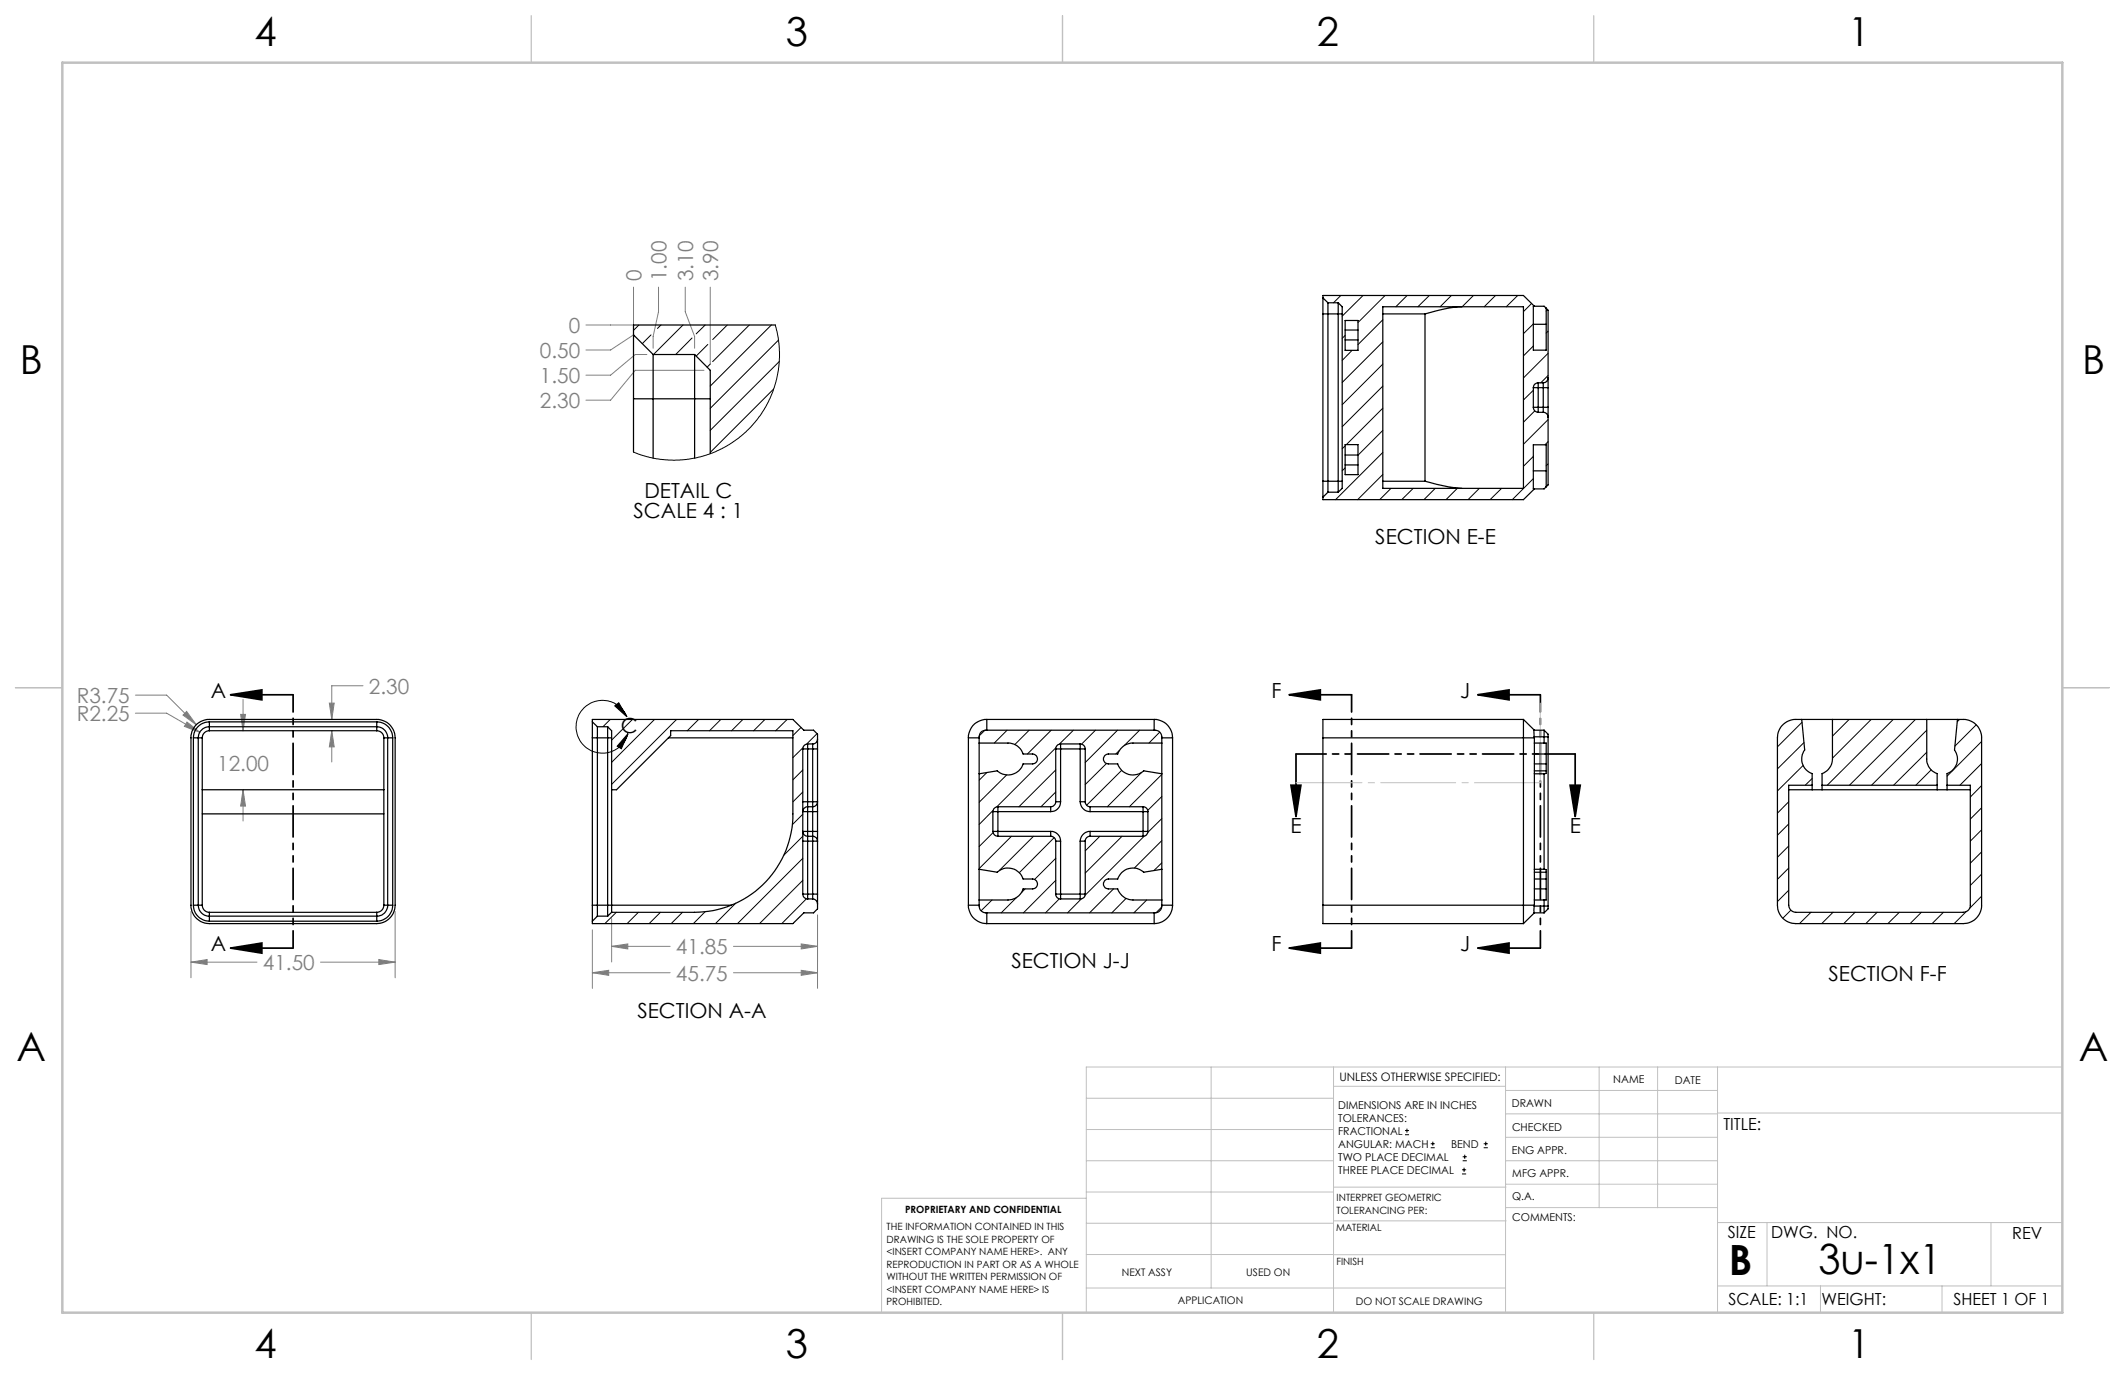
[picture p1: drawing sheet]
<svg xmlns="http://www.w3.org/2000/svg" width="432mm" height="279mm" viewBox="0 0 432 279" stroke-linecap="round" stroke-linejoin="round" font-family="sans-serif">
<g fill="none" stroke="#000" stroke-width=".2">
<path d="M124.9 143.4l.8-.6 1.7 2.9zM127.4 145.7a5.4 5.4 0 0 0-8.4-2.1 5.4 5.4 0 0 0 .5 8.6 5.4 5.4 0 0 0 8.1-3.1M127.6 149.1l-1.3 3.1-.9-.6zM285.5 230.6h.8M285.5 229.7h.8M285.9 229.3v.9M290.7 233.2h.8M290.7 232.4h.8M291.1 232v.8M297.1 238.5h.8M297.1 237.7h.8M297.2 235.9h.9"/>
<path d="M297.2 235.1h.9M297.5 237.3v.8M297.6 234.6v.9M301.5 233.2h.8M301.5 232.4h.8M301.9 232v.8"/>
</g>
<g fill="none" stroke="#000" stroke-width=".35">
<path d="M46.8 141.2h12.7M46.8 141.2l6.4-1v2zM261.9 141.2l6.4-1v2zM261.9 141.2h12.7M262.3 159.6h2l-1 6.3zM263.3 153.2v12.7M300.3 141.2l6.3-1v2zM300.3 141.2h12.7M319.1 159.6h2l-1 6.3zM320.1 153.2v12.7M46.8 192.7h12.7M46.8 192.7l6.4-1.1v2.1z"/>
<path d="M261.9 192.7l6.4-1.1v2.1zM261.9 192.7h12.7M300.3 192.7l6.3-1.1v2.1zM300.3 192.7h12.7"/>
</g>
<g fill="none" stroke="#808080" stroke-width=".2">
<path d="M128.7 58.3v7.7h-9.6M133.8 58.3v5.1l-1.1 5v2.4M139.2 58.3v5.1l1.9 5v2.4M144.3 58.3v15.7M128.7 68.1l-4.6 3h-5M131.4 72h-2.3l-5 4.2h-5M143.1 75.2h-14l-5 6.1h-5M73.8 139.3h-6.4v6.9M27.5 141.3h6.4l6 6M27.5 144.9h6.4l6.7 3.9M37.2 145.3l.7-.7 2 2.7zM38 146.7l2.6 2.1-3.1-1.2z"/>
<path d="M48.9 145.2h1l-.5 3.3zM49.4 142.1v6.4M66.9 142.9h1l-.5 3.3zM67.4 148.5l.5 3.3h-1zM67.4 148.5v6.3M49.4 160.5l.5 3.3h-1zM49.4 160.5v6.3M38.8 195.5l3.3-.5v1zM38.8 185.2v13.5M38.8 195.5h13.4M65.1 195.5h15.2M77 195l3.3 .5-3.3 .5z"/>
<path d="M80.3 185.2v13.5M120.4 197.7l3.3-.5v1zM120.4 188.9v11.9M120.4 197.7h15.8M124.3 192.3l3.3-.5v1zM124.3 186.7v8.8M124.3 192.3h11.9M149 197.7h17.1M149 192.3h17.1M162.8 197.2l3.3 .5-3.3 .5zM162.8 191.8l3.3 .5-3.3 .5zM166.1 185.9v14.9"/>
</g>
<path d="M59.6 141.2v51.4M274.6 141.2v51.4M313 141.2v51.4" fill="none" stroke="#000" stroke-width=".35" stroke-dasharray="6.3 1.3 1.3 1.3 1.3 1.3" stroke-dashoffset="2.8"/>
<path d="M320.1 153.2h-56.7" fill="none" stroke="#000" stroke-width=".35" stroke-dasharray="6.3 1.3 1.3 1.3 1.3 1.3" stroke-dashoffset=".2"/>
<path d="M313 159.1h-49.6" fill="none" stroke="#c0c0c0" stroke-width=".2" stroke-dasharray="15.2 1.3 1.3 1.3" stroke-dashoffset="1.8"/>
<g fill="none" stroke="#c0c0c0" stroke-width=".2">
<path d="M313 142.9v16.2M246.1 216.8v44.9M271 216.8v49.9M305.9 216.8v49.9M324.9 216.8v28.6M336.8 216.8v28.6M349 216.8v49.9M419.1 216.8h-198.4v49.9M220.7 235.9h50.3M220.7 229.5h50.3M220.7 223.2h50.3M271 220.7h34.9"/>
<path d="M305.9 231.1h43.1M305.9 226.3h43.1M305.9 221.6h43.1M305.9 235.9h43.1M349 226.2h70.1M220.7 248.6h50.3M220.7 242.2h50.3M220.7 254.9h50.3M220.7 243.5h-41.6v23.2M271 255h34.9M271 248.1h35M271 241.2h35"/>
<path d="M305.9 240.6h43.1M306 245.4h43M349 248.4h70.1M359.1 248.4v12.9M404.6 248.4v12.9M220.7 261.7h85.2M349 261.3h70.1M369.9 261.3v5.4M394.6 261.3v5.4"/>
</g>
<path d="M108 3.2v9.5M215.9 3.2v9.5M323.8 3.2v9.5M3.1 139.7h9.6M419.1 139.7h9.5M108 266.7v9.6M215.9 266.7v9.6M323.8 266.7v9.6" fill="none" stroke="#c0c0c0" stroke-width=".25"/>
<path d="M12.7 12.7h406.4v254h-406.4z" fill="none" stroke="#c0c0c0" stroke-width=".5"/>
<g fill="#000">
<path d="M46.8 141.2l6.4-1v2zM46.8 192.7l6.4-1.1v2.1zM319.1 159.6h2l-1 6.3zM262.3 159.6h2l-1 6.3zM261.9 141.2l6.4-1v2zM261.9 192.7l6.4-1.1v2.1zM300.3 141.2l6.3-1v2zM300.3 192.7l6.3-1.1v2.1z"/>
<path d="M124.9 143.4l.8-.6 1.7 2.9zM127.6 149.1l-1.3 3.1-.9-.6z"/>
</g>
<path d="M38.8 195.5l3.3-.5v1zM77 195l3.3 .5-3.3 .5zM37.2 145.3l2.7 2-2-2.7zM67.4 148.5l.5 3.3h-1zM66.9 142.9h1l-.5 3.3zM48.9 145.2h1l-.5 3.3zM49.4 160.5l.5 3.3h-1zM38 146.7l-.5 .9 3.1 1.2zM120.4 197.7l3.3-.5v1zM162.8 197.2l3.3 .5-3.3 .5zM124.3 192.3l3.3-.5v1zM162.8 191.8l3.3 .5-3.3 .5z" fill="#808080"/>
<g fill="none" stroke="#000" stroke-width=".25">
<path d="M128.7 68.1v12.9M128.7 68.1l4 3.9M132.7 72v21.1M132.7 72h8.4M141.1 72v21.1M141.1 72l3.2 3.2v17M157.6 66h-28.9v2.1M268.8 60.5v3.3M268.8 60.5v-.5h40.8l2.2 2.2M268.8 63.8v34M268.8 60.5l1 1M268.8 63.8h3.9"/>
<path d="M269.8 61.5v38.5M269.8 61.5h2.1M271.9 61.5v38.5M271.9 61.5l.8 .8v36.9l-.8 .8M273.3 65.1h2.6v6.1h-2.6zM273.3 67.1h2.6M273.3 69.1h2.6M281 62.3h28.6v36.9h-28.6zM281 63.8h8.6M289.6 63.8v34M297 62.3a32.5 32.5 0 0 0-7.4 1.5M311.6 78.8h1"/>
<path d="M311.6 62.2h2.2l.4 .4v8.6h-2.6zM311.6 78.8v4M311.6 65.9h2.6M312.6 77.8a.96 .96 0 0 0-1 1M312.6 77.8v1M312.6 77.8h1M312.6 78.8h1M312.6 78.8v4M313.6 77.8v1M313.6 78.8h1M313.6 78.8v4M314.2 62.6l.4 .4v13.8"/>
<path d="M314.6 76.8a1.02 1.02 0 0 1-1 1M314.6 76.8v2M314.6 78.8v4M128.7 81v10.9M128.7 81h15.6M268.8 97.8v3.2M268.8 97.8h3.9M273.3 90.3h2.6v6.1h-2.6zM273.3 94.5h2.6M273.3 92.5h2.6M281 97.8h8.6M289.6 97.8a38.3 38.3 0 0 0 7.4 1.4"/>
<path d="M311.6 82.8a.97 .97 0 0 0 1 1M311.6 82.8h1M311.6 95.7h2.6M311.8 99.3l-2.2 2.2h-40.8v-.5M312.6 82.8v1M312.6 83.8h1M312.6 82.8h1M313.6 83.8a.96 .96 0 0 1 1 1M313.6 82.8v1M313.6 82.8h1M314.6 82.8v2M314.6 84.8v13.7l-.8 .8h-2.2v-8.9h2.6v8.5"/>
<path d="M269.8 100h2.1M269.8 100l-1 1M39.3 149.9h1.8M39.3 149.9v34M39.7 147.4l1.1-.8 1.3-.4h34.5a3.7 3.7 0 0 1 3.7 3.7v34a3.8 3.8 0 0 1-3.7 3.8h-34.1a3.7 3.7 0 0 1-3.7-3.8v-34.4l.2-.9zM41 148.3l.8-.5 .7-.1h34.1a2.23 2.23 0 0 1 2.2 2.2v34a2.17 2.17 0 0 1-2.2 2.3h-34.1a2.23 2.23 0 0 1-2.2-2.3v-34l.1-.7zM41.1 149.9v34M42.5 146.7a3.3 3.3 0 0 0-3.2 3.2M42.5 148.5a1.45 1.45 0 0 0-1.4 1.4M42.5 146.7v1.8M42.5 146.7h34.1M42.5 148.5h34.1"/>
<path d="M76.6 146.7a3.3 3.3 0 0 1 3.2 3.2M76.6 148.5a1.45 1.45 0 0 1 1.4 1.4M76.6 146.7v1.8M78 149.9h1.8M78 149.9v34M79.8 149.9v34M120.4 146.7v3.2M120.4 149.9h3.9M120.4 146.7v-.5h40.7l2.2 2.2h2l.8 .8v1M120.4 146.7l1 1M120.4 149.9v34M121.4 147.7v38.5"/>
<path d="M121.4 147.7h2.1M123.5 147.7l.8 .8v36.9M123.5 147.7v38.5M135.8 149.9h25.3M163.1 152.2h1M163.1 152.2v29.5M164.1 151.2a1.02 1.02 0 0 0-1 1M164.1 151.2v1M164.1 151.2h1M164.1 152.2h1M164.1 152.2v10.7M165.1 152.2h1"/>
<path d="M165.1 151.2v1M165.1 152.2v10.7M166.1 150.2a.96 .96 0 0 1-1 1M166.1 150.2v2M166.1 152.2v10.7M196.8 149.9h2.2M196.8 149.9v34M199 151h5.8a3.2 3.2 0 0 1 3.1 2.2h1.9a1.01 1.01 0 0 1 1 1 1.01 1.01 0 0 1-1 1h-1.9a3.2 3.2 0 0 1-5.3 1.4l-3.6 .6M199.4 148.8l.9-.4h34.4a1.39 1.39 0 0 1 1.4 1.3v34.4a1.45 1.45 0 0 1-1.4 1.4h-34.4a1.39 1.39 0 0 1-1.3-1.4v-34.4zM200.5 146.2a3.7 3.7 0 0 0-3.7 3.7M200.5 146.2h34M200.5 146.2v2.2"/>
<path d="M214.5 152.2h1M214.5 152.2v10.7M215.5 151.2a1.02 1.02 0 0 0-1 1M215.5 151.2v1M215.5 151.2h4M215.5 152.2h4M215.5 152.2v10.7M219.5 151.2a1.02 1.02 0 0 1 1 1M219.5 152.2h1M219.5 151.2v1M219.5 152.2v10.7M220.5 152.2v10.7"/>
<path d="M234.5 146.2a3.7 3.7 0 0 1 3.8 3.7M234.5 146.2v2.2M236.1 151h-5.9a3.2 3.2 0 0 0-3.1 2.2h-1.9a1.01 1.01 0 0 0-1 1 1.01 1.01 0 0 0 1 1h1.9a3.3 3.3 0 0 0 5.3 1.4l3.7 .6M236.1 149.9h2.2M238.3 149.9v34M268.8 149.9h43M268.8 149.9v34M309.6 146.2v41.5M309.6 146.2h-40.8v3.7M309.6 146.2l2.2 2.2M311.7 148.4v1.3M311.7 148.4h2.1"/>
<path d="M311.7 149.7l.1 .2M311.7 149.7h2.9M311.8 149.9v34M311.8 151h2.4v6.2h-.4M311.8 156.6h2.4M311.8 157.2h2M311.8 155.2h2.4M311.8 153.2h2.4M313.8 148.4v2.6M313.8 148.4l.8 .8v.5M313.8 157.2v19.4M314.6 149.7v34.4"/>
<path d="M362.1 147.4a3.7 3.7 0 0 1 2.8-1.2h34a3.7 3.7 0 0 1 3.8 3.7v34a3.7 3.7 0 0 1-3.8 3.8h-34a3.7 3.7 0 0 1-3.7-3.8v-34l.2-1.1zM366.1 146.2l.6 6.2a3.1 3.1 0 0 0 1.5 4.8v3.3M368.2 159.6h-4.7v24.3a1.5 1.5 0 0 0 1.4 1.5h34a1.44 1.44 0 0 0 1.5-1.5v-24.3h-4.8M370.2 159.6h23.4M372.4 146.2v8a3.3 3.3 0 0 1-2.2 3v3.3M391.5 146.2v8a3.1 3.1 0 0 0 2.1 3v3.3M397.8 146.2l-.6 6.2a3.1 3.1 0 0 1-1.6 4.8v3.3M41.1 160.5h36.9M41.1 165.4h36.9M124.3 160.5h1l11-11v-1h24.8v16.9a20 20 0 0 1-20 20h-16.8M163.1 170.9h1M163.1 162.9h1"/>
<path d="M164.1 168.9h-.9a.89 .89 0 0 0 .9 1M164.1 169.9v1M164.1 162.9v1M164.1 163.9a.86 .86 0 0 0-.9 1h.9M164.1 163.9v1M164.1 168.9v1M164.1 164.9v4M164.1 170.9v10.8M164.1 170.9h1M164.1 169.9h1M164.1 162.9h1M164.1 163.9h1"/>
<path d="M164.1 164.9h1M164.1 168.9h1M165.1 170.9h1M165.1 169.9a.96 .96 0 0 1 1 1M165.1 169.9v1M165.1 162.9v1M165.1 162.9h1M165.1 168.9v1M165.1 168.9h1M165.1 164.9h1M165.1 163.9v1M165.1 164.9v4"/>
<path d="M165.1 170.9v10.8M166.1 162.9a1.02 1.02 0 0 1-1 1M166.1 168.9v2M166.1 162.9v2M166.1 164.9v4M166.1 170.9v10.8M199 176.6l3.6 .6a3.2 3.2 0 0 1 5.3 1.4h1.9a1.01 1.01 0 0 1 1 1 1.01 1.01 0 0 1-1 1h-1.9a3.2 3.2 0 0 1-3.1 2.3h-5.8M201.8 168.9a1.02 1.02 0 0 0 1 1M201.8 164.9h1M201.8 168.9h1M201.8 164.9v4M202.8 163.9a1.02 1.02 0 0 0-1 1"/>
<path d="M202.8 168.9v1M202.8 163.9v1M202.8 169.9h10.7M202.8 163.9h10.7M202.8 164.9h10.7M202.8 168.9h10.7M202.8 164.9v4M213.5 169.9a1.02 1.02 0 0 1 1 1M213.5 168.9v1M213.5 168.9a1.97 1.97 0 0 1 2 2M213.5 163.9v1M214.5 162.9a1.09 1.09 0 0 1-1 1"/>
<path d="M214.5 170.9h1M214.5 162.9h1M214.5 170.9v10.8M215.5 162.9a1.97 1.97 0 0 1-2 2M215.5 170.9v10.8M219.5 162.9a2.03 2.03 0 0 0 2 2M219.5 162.9h1M219.5 170.9h1M219.5 170.9v10.8M220.5 162.9a1.02 1.02 0 0 0 1 1M220.5 170.9v10.8M221.5 169.9a.96 .96 0 0 0-1 1"/>
<path d="M221.5 163.9v1M221.5 168.9v1M221.5 168.9a2.02 2.02 0 0 0-2 2M221.5 169.9h10.8M221.5 163.9h10.8M221.5 164.9h10.8M221.5 168.9h10.8M232.3 163.9a.96 .96 0 0 1 1 1M232.3 164.9h1M232.3 163.9v1M232.3 168.9v1M232.3 168.9h1"/>
<path d="M232.3 164.9v4M233.3 168.9a.96 .96 0 0 1-1 1M233.3 164.9v4M236.1 176.6l-3.7 .6a3.3 3.3 0 0 0-5.3 1.4h-1.9a1.01 1.01 0 0 0-1 1 1.01 1.01 0 0 0 1 1h1.9a3.3 3.3 0 0 0 3.1 2.3h5.9M311.8 177.2h2.4M311.8 176.6h2M311.8 178.6h2.4M313.8 176.6l.4 .1v6.2h-2.4M363.5 160.5h36.9M39.3 183.9a3.3 3.3 0 0 0 3.2 3.3M39.3 183.9h1.8M41.1 183.9a1.45 1.45 0 0 0 1.4 1.5"/>
<path d="M42.5 185.4v1.8M42.5 187.2h34.1M42.5 185.4h34.1M76.6 185.4v1.8M78 183.9a1.45 1.45 0 0 1-1.4 1.5M78 183.9h1.8M79.8 183.9a3.3 3.3 0 0 1-3.2 3.3M120.4 183.9v3.3M120.4 183.9h28.2M121.4 186.2h2.1M121.4 186.2l-1 1M124.3 185.4l-.8 .8"/>
<path d="M163.1 181.7a.96 .96 0 0 0 1 1M163.1 181.7h1M164.1 181.7v1M164.1 182.7h1M164.1 181.7h1M165.1 182.7a1.02 1.02 0 0 1 1 1M165.1 181.7v1M165.1 181.7h1M166.1 181.7v2M166.1 183.7v1l-.8 .8h-2l-2.2 2.2h-40.7v-.5M196.8 183.9a3.7 3.7 0 0 0 3.7 3.8M196.8 183.9h2.2"/>
<path d="M200.5 187.7h34M200.5 185.5v2.2M214.5 181.7a.96 .96 0 0 0 1 1M214.5 181.7h1M215.5 181.7v1M215.5 182.7h4M215.5 181.7h4M219.5 181.7h1M219.5 181.7v1M220.5 181.7a.97 .97 0 0 1-1 1M234.5 185.5v2.2M236.1 183.9h2.2"/>
<path d="M238.3 183.9a3.8 3.8 0 0 1-3.8 3.8M268.8 183.9v3.8h40.8M268.8 183.9h43M311.7 184.1v1.4M311.7 185.5h2.1M311.7 184.1h2.9M311.8 185.5l-2.2 2.2M311.8 183.9l-.1 .2M311.8 180.6h2.4M313.8 182.9v2.6M314.6 184.1v.6l-.8 .8"/>
</g>
<g fill="none" stroke="#000" stroke-width=".2">
<path d="M129.8 66l-1.1 1.1M132.3 68.1l-1.8 1.7M134.3 66l-.7 .7M138.8 66l-6 6M140.6 68.7l-3.3 3.3M143.3 66l-1.8 1.8M143.8 70l-2.3 2.4M144.3 74l-.6 .6M147.8 66l-3 3M152.3 66l-7.5 7.5M156.7 66l-12.4 12.5M157.2 79.1l-12.9 12.8"/>
<path d="M157.6 66l.6 2.7 .2 2.8-.1 3-.6 3.1-1.2 3.3-1.2 2.3-1.6 2.2-2.1 2.4-2.3 1.8-2.6 1.6-2.7 1.1-2.9 .8-3 .4-3.6-.1-2.6-.5-3.2-1M158.2 69.1l-13.9 13.9M158.4 73.4l-14.1 14.1M272.5 60l-1.5 1.5M273.3 68.2l-.6 .6M274.7 71.2l-2 2M277 60l-4.3 4.2M281 65l-5.1 5M281 69.5l-8.3 8.2M281 74l-8.3 8.2M281 78.5l-8.3 8.2M281.4 60l-5.5 5.5"/>
<path d="M285.9 60l-2.3 2.3M290.4 60l-2.3 2.3M294.9 60l-2.3 2.3M299.4 60l-2.3 2.3M303.9 60l-2.3 2.3M308.4 60l-2.3 2.3M311.2 61.7l-1.6 1.6M311.6 65.8l-2 2M311.6 70.3l-2 2M311.6 79.3l-2 2M314.5 62.9l-.3 .3M314.6 67.3l-.4 .4"/>
<path d="M314.6 71.8l-5 5M314.6 76.3l-1.5 1.5M273.3 90.6l-.6 .6M273.3 95.1l-.6 .6M281 82.9l-7.4 7.4M281 87.5l-5.1 5M281 91.9l-9.6 9.6M281 96.4l-5.1 5.1M282.6 99.2l-2.2 2.3M287.2 99.2l-2.4 2.3M291.6 99.2l-2.3 2.3M296.1 99.2l-2.3 2.3"/>
<path d="M300.6 99.2l-2.3 2.3M305.1 99.2l-2.3 2.3M311.6 92.7l-2 2.1M311.6 97.3l-4.3 4.2M311.9 83.5l-2.3 2.3M314.6 85.3l-5 5M314.6 89.7l-.7 .7M314.6 94.3l-.4 .4M124 146.2l-1.5 1.5M128.5 146.2l-4.2 4.2M133 146.2l-8.7 8.7M137.5 146.2l-13.2 13.2"/>
<path d="M142 146.2l-2.3 2.3M146.5 146.2l-2.3 2.3M151 146.2l-2.3 2.3M155.4 146.2l-2.3 2.3M159.9 146.2l-2.3 2.3M162.8 147.8l-1.7 1.7M163.1 156.5l-2 2M163.2 151.9l-2.1 2.1M166 149.1l-2.1 2.1M200.1 148.4l-1.1 1.1M200.5 157l-1.5 1.5M204.5 157.5l-5.5 5.5"/>
<path d="M204.6 148.4l-2.6 2.6M209.1 148.4l-2.9 2.9M213.6 148.4l-4.8 4.8M214.5 156.5l-7.5 7.4M214.6 151.9l-12.1 12.1M218.1 148.4l-2.8 2.8M222.6 148.4l-2.8 2.8M224.8 155.2l-4.3 4.2M227.1 148.4l-6.6 6.5M227.5 152.5l-.8 .7M227.9 156.5l-7.1 7.1M231.6 148.4l-3.1 3.1"/>
<path d="M232 157l-7 6.9M235.7 148.8l-2.2 2.2M236.1 157.4l-6.6 6.5M366.1 146.8l-4.9 5M366.4 155.5l-5.2 5.2M366.6 150.9l-5.4 5.3M368.2 158.2l-1.4 1.4M375.7 146.2l-3.3 3.4M380.2 146.2l-7.8 7.9M384.7 146.2l-13.4 13.4M389.2 146.2l-13.4 13.4M391.5 148.4l-11.2 11.2"/>
<path d="M391.5 152.9l-6.7 6.7M392.4 156.4l-3.1 3.2M398.2 146.2l-.5 .4M401.6 147.3l-4.4 4.3M402.7 150.7l-7.1 7M402.7 155.2l-4.4 4.4M402.7 159.6l-2.3 2.4M163.1 160.9l-2 2M163.1 165.5l-2.1 2.1M163.1 169.9l-3.8 3.9M163.1 174.4l-13.2 13.3M163.1 178.9l-8.8 8.8"/>
<path d="M201.8 164.7l-2.8 2.8M201.8 169.2l-2.8 2.8M205.5 169.9l-6.5 6.6M210 169.9l-6.9 7M214.2 170.2l-7.1 7.1M214.5 160.9l-3 3M214.5 174.4l-4.3 4.3M214.5 178.9l-6.5 6.6M223.5 169.9l-3 3M228 169.9l-7.5 7.5M232.5 169.9l-12 12M236.1 161.9l-2.9 2.8"/>
<path d="M236.1 166.3l-2.9 2.9M236.1 170.8l-5.6 5.6M236.1 175.3l-1.6 1.6M363.5 167.4l-2.3 2.3M363.5 171.9l-2.3 2.3M363.5 176.4l-2.3 2.3M363.5 162.9l-2.3 2.3M402.7 164.1l-2.3 2.3M402.7 168.6l-2.3 2.3M402.7 173.1l-2.3 2.3M402.7 177.6l-2.3 2.3M125.2 185.4l-2.3 2.3"/>
<path d="M129.7 185.4l-2.3 2.3M134.2 185.4l-2.3 2.3M138.7 185.4l-2.3 2.3M143.3 185.2l-2.4 2.5M149.5 183.5l-4.1 4.2M163.9 182.6l-5 5.1M201.6 182.9l-2.2 2.2M206.6 182.4l-3.2 3.1M208.3 180.6l-.8 .8M215.3 182.6l-2.9 2.9M219.7 182.6l-2.8 2.9M226.3 180.6l-4.9 4.9"/>
<path d="M228.8 182.6l-2.9 2.9M233 182.9l-2.6 2.6M236 184.3l-1.1 1.2M363.5 180.9l-2.3 2.3M363.9 185l-1.6 1.6M368 185.4l-2.3 2.3M372.5 185.4l-2.3 2.3M376.9 185.4l-2.3 2.3M381.4 185.4l-2.3 2.3M385.9 185.4l-2.3 2.3M390.4 185.4l-2.3 2.3M394.9 185.4l-2.3 2.3"/>
<path d="M399.5 185.2l-2.4 2.5M402.7 182.1l-2.4 2.4"/>
</g>
<g font-size="8.5">
<text x="351.3" y="259">B</text>
<text x="369.5" y="258.9">3u-1x1</text>
</g>
<g font-size="8.1">
<text x="51.7" y="9.3">4</text>
<text x="159.7" y="9.3">3</text>
<text x="267.6" y="9.3">2</text>
<text x="375.6" y="9.3">1</text>
<text x="4" y="76">B</text>
<text x="423.1" y="76">B</text>
<text x="3.3" y="215.7">A</text>
<text x="422.4" y="215.7">A</text>
<text x="51.7" y="276">4</text>
<text x="159.7" y="276">3</text>
<text x="267.6" y="276">2</text>
<text x="375.6" y="276">1</text>
</g>
<g font-size="4.2" fill="#808080">
<text x="130.3" y="57.2" transform="rotate(-90 130.3 57.2)">0</text>
<text x="135.4" y="57.2" transform="rotate(-90 135.4 57.2)">1.00</text>
<text x="140.9" y="57.2" transform="rotate(-90 140.9 57.2)">3.10</text>
<text x="146" y="57.2" transform="rotate(-90 146 57.2)">3.90</text>
<text x="115.6" y="67.6">0</text>
<text x="109.7" y="72.7">0.50</text>
<text x="109.7" y="77.8">1.50</text>
<text x="109.7" y="82.9">2.30</text>
<text x="15.6" y="142.8">R3.75</text>
<text x="75" y="140.9">2.30</text>
<text x="15.6" y="146.5">R2.25</text>
<text x="44.1" y="156.6">12.00</text>
<text x="53.4" y="197.1">41.50</text>
<text x="137.3" y="193.9">41.85</text>
<text x="137.3" y="199.3">45.75</text>
</g>
<g font-size="4.2">
<text x="131" y="101.1">DETAIL C</text>
<text x="128.7" y="105.3">SCALE 4 : 1</text>
<text x="279.5" y="110.5">SECTION E-E</text>
<text x="42.8" y="141.9">A</text>
<text x="258.3" y="141.9">F</text>
<text x="296.7" y="141.9">J</text>
<text x="126.1" y="148.9">C</text>
<text x="262.2" y="169.2">E</text>
<text x="319" y="169.2">E</text>
<text x="42.8" y="193.3">A</text>
<text x="205.5" y="196.7">SECTION J-J</text>
<text x="258.3" y="193.3">F</text>
<text x="296.7" y="193.3">J</text>
<text x="371.5" y="199.4">SECTION F-F</text>
<text x="129.5" y="206.9">SECTION A-A</text>
</g>
<g font-size="3.4">
<text x="350.2" y="229.5">TITLE:</text>
<text x="351.1" y="251.6">SIZE</text>
<text x="359.9" y="251.6">DWG. NO.</text>
<text x="408.9" y="251.7">REV</text>
<text x="351.2" y="265.2">SCALE: 1:1</text>
<text x="370.1" y="265.3">WEIGHT:</text>
<text x="396.9" y="265.2">SHEET 1 OF 1</text>
</g>
<text font-size="2.4" x="272.2" y="219.7">UNLESS OTHERWISE SPECIFIED:</text>
<g font-size="2.2">
<text x="327.8" y="220.1">NAME</text>
<text x="340.3" y="220.2">DATE</text>
<text x="271.9" y="225.3">DIMENSIONS ARE IN INCHES</text>
<text x="271.9" y="227.9">TOLERANCES:</text>
<text x="307.2" y="224.9">DRAWN</text>
<text x="271.9" y="230.6">FRACTIONAL</text>
<text x="271.9" y="233.2">ANGULAR: MACH</text>
<text x="294.9" y="233.2">BEND</text>
<text x="307.3" y="229.8">CHECKED</text>
<text x="271.9" y="235.9">TWO PLACE DECIMAL</text>
<text x="271.9" y="238.5">THREE PLACE DECIMAL</text>
<text x="307.2" y="234.5">ENG APPR.</text>
<text x="307.3" y="239.2">MFG APPR.</text>
<text x="307.3" y="243.9">Q.A.</text>
<text x="307.3" y="248.1">COMMENTS:</text>
</g>
<g font-size="2.1">
<text x="227.9" y="259.2">NEXT ASSY</text>
<text x="253.3" y="259.2">USED ON</text>
<text x="239.3" y="265">APPLICATION</text>
<text x="275.5" y="265.1">DO NOT SCALE DRAWING</text>
</g>
<g font-size="2">
<text x="271.6" y="244.1">INTERPRET GEOMETRIC</text>
<text x="180.2" y="250">THE INFORMATION CONTAINED IN THIS</text>
<text x="183.9" y="246.4">PROPRIETARY AND CONFIDENTIAL</text>
<text x="271.5" y="250.2">MATERIAL</text>
<text x="271.6" y="246.6">TOLERANCING PER:</text>
<text x="180.2" y="252.5">DRAWING IS THE SOLE PROPERTY OF</text>
<text x="180.2" y="255.1">&lt;INSERT COMPANY NAME HERE&gt;. ANY</text>
<text x="180.2" y="257.6">REPRODUCTION IN PART OR AS A WHOLE</text>
<text x="271.5" y="257">FINISH</text>
<text x="180.2" y="260.1">WITHOUT THE WRITTEN PERMISSION OF</text>
<text x="180.2" y="262.6">&lt;INSERT COMPANY NAME HERE&gt; IS</text>
<text x="180.2" y="265.2">PROHIBITED.</text>
</g>
</svg>
